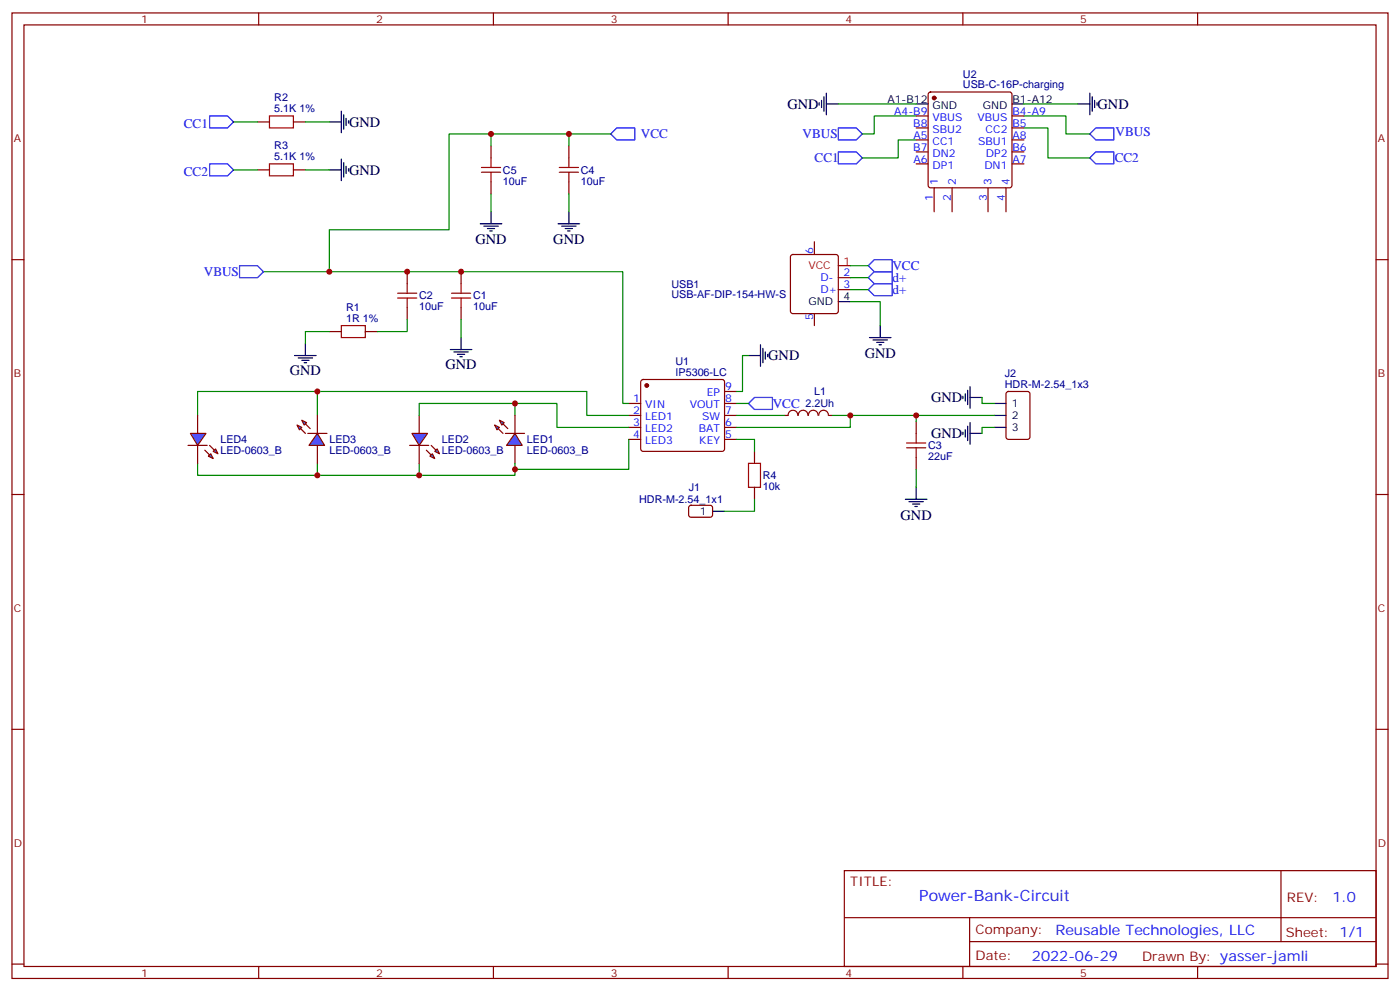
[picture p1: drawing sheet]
<svg xmlns="http://www.w3.org/2000/svg" width="412mm" height="292mm" viewBox="0 0 412 292" stroke-linecap="round" stroke-linejoin="round" font-family="sans-serif">
<g fill="none" stroke="#870000" stroke-width=".35">
<path d="M3.5 3.8h405.4v284.3h-405.4zM7.1 7.3h398.2v277.3h-398.2zM76.2 3.8v3.5M145.3 3.8v3.5M214.5 3.8v3.5M283.6 3.8v3.5M352.8 3.8v3.5M75.8 35.9h3.6M86.4 35.9h3.6M269.9 34.1h3.5M269.9 37.7h3.5M273.6 27.3l.5-.2h23.3l.5 .2 .2 .5v26.8l-.2 .5-.5 .2h-23.3l-.5-.2-.2-.5v-26.8z"/>
<path d="M298.1 34.1h3.5M298.1 37.7h3.5M75.8 50h3.6M86.4 50h3.6M144.6 43v3.5M144.6 53.6v3.5M167.6 43v3.5M167.6 53.6v3.5M269.9 41.2h3.5M269.9 44.7h3.5M269.9 48.3h3.5M275.2 55.3v7.1"/>
<path d="M280.5 55.3v7.1M291 55.3v7.1M296.3 55.3v7.1M298.1 41.2h3.5M298.1 44.7h3.5M298.1 48.3h3.5M3.5 76.5h3.6M233.1 75.2l.4-.2h12.7l.5 .2 .2 .5v16l-.2 .5-.5 .2h-12.7l-.5-.3-.2-.4v-16zM239.9 71.2v3.5M405.3 76.5h3.6M97 97.6h3.5M107.6 97.6h3.5"/>
<path d="M119.9 80v3.5M119.9 90.6v3.5M135.8 80v3.5M135.8 90.6v3.5M239.9 92.4v3.5M246.9 85.3h3.6M246.9 81.8h3.6M185.2 118.8h3.5M189 112l.4-.2h23.3l.5 .2 .2 .5v19.7l-.2 .5-.5 .2h-23.3l-.5-.2-.2-.5v-19.7zM213.4 118.8h3.6M213.4 115.3h3.6M296.6 115.5l.4-.2h5.7l.6 .4 .1 13-.5 .6-5.9 .1-.6-.5-.1-12.9z"/>
<path d="M185.2 122.3h3.5M185.2 125.9h3.5M185.2 129.4h3.5M213.4 122.3h3.6M213.4 125.9h3.6M213.4 129.4h3.6M222.2 132.9v3.6M231.1 122.3h1M232.2 122.3a1.41 1.41 0 0 1 1.4-1.5 1.41 1.41 0 0 1 1.4 1.5M235.2 122.3a1.41 1.41 0 0 1 1.4-1.5 1.41 1.41 0 0 1 1.4 1.5M238.1 122.3a1.41 1.41 0 0 1 1.5-1.5 1.41 1.41 0 0 1 1.4 1.5M241.2 122.3a1.41 1.41 0 0 1 1.4-1.5 1.41 1.41 0 0 1 1.4 1.5"/>
<path d="M244.1 122.3h1.1M269.9 124.1v3.5M269.9 134.7v3.5M3.5 145.6h3.6M203.1 149l.5-.2 5.9 .1 .4 .6-.1 2.4-.6 .4h-5.9l-.5-.7v-2.1zM222.2 143.5v3.5M405.3 145.6h3.6M3.5 214.8h3.6M405.3 214.8h3.6M248.7 256.4h156.6v28.2h-156.6zM377.3 256.4v20.9M248.7 270.2h156.5"/>
<path d="M285.6 277.3h119.6M285.6 270.2v14.2M3.5 283.9h3.6M76.2 284.6v3.5M145.3 284.6v3.5M214.5 284.6v3.5M283.6 284.6v3.5M352.8 284.6v3.5M405.3 283.9h3.6"/>
</g>
<g fill="#870000" stroke="#870000" stroke-width=".35">
<circle cx="190.5" cy="113.5" r=".53"/>
<circle cx="275.2" cy="28.9" r=".53"/>
</g>
<g fill="none" stroke="#008700" stroke-width=".35">
<path d="M68.8 35.9h7M90 35.9h7M167.6 39.4h12.3M246.9 30.6h23M269.9 34.1h-12.4v5.3h-3.5M301.6 34.1h12.4v5.3h7M301.6 37.7h7.1v8.8h12.3M301.6 30.6h15.9M68.8 50h7M90 50h7M144.6 43v-3.6h23v3.6M144.6 57.1v5.3"/>
<path d="M167.6 57.1v5.3M269.9 41.2h-5.3v5.3h-10.6M250.5 78.2h5.3M77.6 80h105.8v38.8h1.8M97 97.6h-7v3.6M119.9 94.1v3.5h-8.8M135.8 94.1v5.3M250.5 88.8h8.8v7.1M250.5 85.3h5.3M250.5 81.8h5.3M93.5 115.3h-35.3v7M217 118.8h3.5"/>
<path d="M220.5 104.7h-1.8v10.6h-1.7M289.3 117.1v1.7h3.5M58.2 136.5v3.5h35.3M93.5 122.3v-7h79.4v7h12.3M93.5 136.5v3.5h30v-3.5M151.7 122.3v-3.5h12.3v7.1h21.2M217 129.4h5.2v3.5M217 122.3h14.1M245.2 122.3h5.3v3.6h-33.5M250.5 122.3h19.4v1.8M269.9 122.3h22.9M269.9 138.2v5.3"/>
<path d="M292.8 125.9h-3.5v1.7M222.2 147v3.6h-8.8"/>
</g>
<g fill="none" stroke="#a10000" stroke-width=".35">
<path d="M79.4 34.1h7v3.6h-7zM79.4 48.3h7v3.5h-7zM141.8 50.7h5.7M141.8 49.3h5.7M144.6 46.5v2.8M144.6 50.7v2.9M164.7 50.7h5.7M164.7 49.3h5.7M167.6 46.5v2.8M167.6 50.7v2.9M100.5 95.9h7.1v3.5h-7.1zM117.1 87.8h5.7"/>
<path d="M117.1 86.4h5.7M119.9 83.5v2.9M119.9 87.8v2.8M133 87.8h5.6M133 86.4h5.6M135.8 83.5v2.9M135.8 87.8v2.8M220.5 136.5h3.5v7h-3.5zM267.1 131.9h5.6M267.1 130.5h5.6M269.9 127.6v2.9M269.9 131.9v2.8"/>
</g>
<g fill="none" stroke="#000" stroke-width=".35">
<path d="M97 35.9h3.5M100.5 32.7v6.4M101.2 33.8v4.2M102 34.9v2.1M102.7 35.6v.7M241.3 30.3v.7M242 29.6v2.1M242.7 28.5v4.2M243.4 30.6h3.5M243.4 27.4v6.4M269.9 30.6h3.5M298.1 30.6h3.5"/>
<path d="M317.5 30.6h3.5M321 27.4v6.4M321.7 28.5v4.2M322.4 29.6v2.1M323.1 30.3v.7M97 50h3.5M100.5 46.8v6.4M101.2 47.9v4.2M102 49v2.1M102.7 49.7v.7M141.5 65.9h6.3M142.5 66.6h4.3"/>
<path d="M143.6 67.3h2.1M144.3 68h.7M144.6 62.4v3.5M164.4 65.9h6.3M165.5 66.6h4.2M166.5 67.3h2.1M167.2 68h.7M167.6 62.4v3.5M135.8 99.4v3.5M246.9 88.8h3.6M256.1 99.4h6.4M259.3 95.9v3.5"/>
<path d="M86.8 104.7h6.3M87.8 105.4h4.3M88.9 106.1h2.1M89.6 106.8h.7M90 101.2v3.5M132.6 102.9h6.4M133.7 103.6h4.2M134.8 104.4h2.1M135.5 105.1h.7M220.5 104.7h3.5M224 101.5v6.4M224.7 102.6v4.2"/>
<path d="M225.4 103.6v2.2M226.1 104.4v.7M257.2 100.1h4.2M258.2 100.8h2.1M258.9 101.5h.7M283.6 116.7v.7M284.3 116v2.1M285 114.9v4.3M285.8 117.1h3.5M285.8 113.9v6.3M292.8 118.8h3.5M283.6 127.3v.7"/>
<path d="M284.3 126.6v2.1M285 125.5v4.3M285.8 124.5v6.3M285.8 127.6h3.5M292.8 125.9h3.5M292.8 122.3h3.5M209.9 150.6h3.5M266.7 147h6.3M267.8 147.7h4.2M268.8 148.4h2.1M269.5 149.2h.7M269.9 143.5v3.5"/>
</g>
<path d="M61.7 34.1h5.3l1.8 1.8-1.8 1.8h-5.3zM179.9 39.4l1.8-1.7h5.3v3.5h-5.3zM246.9 37.7h5.3l1.8 1.7-1.8 1.8h-5.3zM322.8 37.7h5.3v3.5h-5.3l-1.8-1.8zM61.7 48.3h5.3l1.8 1.7-1.8 1.8h-5.3zM246.9 44.7h5.3l1.8 1.8-1.8 1.8h-5.3zM322.8 44.7h5.3v3.6h-5.3l-1.8-1.8zM70.6 78.2h5.2l1.8 1.8-1.8 1.8h-5.2zM255.8 78.2l1.7-1.7h5.3v3.5h-5.3zM255.8 81.8l1.7-1.8h5.3v3.5h-5.3zM255.8 85.3l1.7-1.8h5.3v3.6h-5.3zM220.5 118.8l1.7-1.7h5.3v3.5h-5.3z" fill="none" stroke="#00f" stroke-width=".35"/>
<path d="M246.9 78.2h3.6" fill="none" stroke="#f00" stroke-width=".35"/>
<path d="M151.7 127.6l2.1 3.6h-4.6z" fill="#09f" stroke="#870000" stroke-width=".35"/>
<path d="M148.9 127.6h5.6z" fill="#f00" stroke="#870000" stroke-width=".35"/>
<g fill="#870000" stroke="#870000" stroke-width=".35">
<path d="M146.8 126.2l1.4 1.4z"/>
<path d="M148.2 124.8l1.4 1.4z"/>
</g>
<g fill="#09f" stroke="#870000" stroke-width=".35">
<path d="M145.7 125.2l1.4 .7-.7 .7z"/>
<path d="M147.1 123.8l1.4 .7-.7 .7z"/>
</g>
<path d="M151.7 122.3v5.3M151.7 131.2v5.3" fill="none" stroke="#870000" stroke-width=".35"/>
<path d="M121.4 127.6h4.5l-2.4 3.6z" fill="#09f" stroke="#870000" stroke-width=".35"/>
<path d="M120.6 131.2h5.7z" fill="#f00" stroke="#870000" stroke-width=".35"/>
<g fill="#870000" stroke="#870000" stroke-width=".35">
<path d="M127 131.2l1.4 1.4z"/>
<path d="M125.6 132.6l1.4 1.4z"/>
</g>
<g fill="#09f" stroke="#870000" stroke-width=".35">
<path d="M128.1 132.9l.7-.7 .7 1.4z"/>
<path d="M126.6 134.3l.8-.7 .7 1.4z"/>
</g>
<path d="M123.5 122.3v5.3M123.5 131.2v5.3" fill="none" stroke="#870000" stroke-width=".35"/>
<path d="M93.5 127.6l2.1 3.6h-4.6z" fill="#09f" stroke="#870000" stroke-width=".35"/>
<path d="M90.7 127.6h5.6z" fill="#f00" stroke="#870000" stroke-width=".35"/>
<g fill="#870000" stroke="#870000" stroke-width=".35">
<path d="M88.5 126.2l1.5 1.4z"/>
<path d="M90 124.8l1.4 1.4z"/>
</g>
<g fill="#09f" stroke="#870000" stroke-width=".35">
<path d="M87.5 125.2l1.4 .7-.7 .7z"/>
<path d="M88.9 123.8l1.4 .7-.7 .7z"/>
</g>
<path d="M93.5 122.3v5.3M93.5 131.2v5.3" fill="none" stroke="#870000" stroke-width=".35"/>
<path d="M56.1 127.6h4.6l-2.5 3.6z" fill="#09f" stroke="#870000" stroke-width=".35"/>
<path d="M55.4 131.2h5.6z" fill="#f00" stroke="#870000" stroke-width=".35"/>
<g fill="#870000" stroke="#870000" stroke-width=".35">
<path d="M61.7 131.2l1.4 1.4z"/>
<path d="M60.3 132.6l1.4 1.4z"/>
</g>
<g fill="#09f" stroke="#870000" stroke-width=".35">
<path d="M62.8 132.9l.7-.7 .7 1.4z"/>
<path d="M61.4 134.3l.7-.7 .7 1.4z"/>
</g>
<path d="M58.2 122.3v5.3M58.2 131.2v5.3" fill="none" stroke="#870000" stroke-width=".35"/>
<path d="M144.6 39.4h-12.3v28.3h-35.3v12.3M151.7 118.8h-28.2v3.5M151.7 136.5v3.5h-28.2M185.2 129.4v8.8h-33.5" fill="none" stroke="#008700" stroke-width=".35"/>
<g fill="#c00">
<circle cx="93.5" cy="140" r=".88"/>
<circle cx="93.5" cy="115.3" r=".88"/>
<circle cx="135.8" cy="80" r=".88"/>
<circle cx="119.9" cy="80" r=".88"/>
<circle cx="250.5" cy="122.3" r=".88"/>
<circle cx="167.6" cy="39.4" r=".88"/>
<circle cx="269.9" cy="122.3" r=".88"/>
<circle cx="97" cy="80" r=".88"/>
<circle cx="144.6" cy="39.4" r=".88"/>
<circle cx="123.5" cy="140" r=".88"/>
<circle cx="151.7" cy="138.2" r=".88"/>
<circle cx="151.7" cy="118.8" r=".88"/>
</g>
<text font-size="4.6" fill="#00f" x="270.8" y="265.4">Power-Bank-Circuit</text>
<g font-size="4.2">
<text x="232" y="32">GND</text>
<text x="323.3" y="32">GND</text>
<text x="102.8" y="37.3">GND</text>
<text x="102.8" y="51.5">GND</text>
<text x="140.1" y="72">GND</text>
<text x="163" y="72">GND</text>
<text x="226.3" y="106.1">GND</text>
<text x="254.7" y="105.5">GND</text>
<text x="85.4" y="110.3">GND</text>
<text x="131.2" y="108.6">GND</text>
<text x="274.3" y="118.5">GND</text>
<text x="274.3" y="129">GND</text>
<text x="265.3" y="153.1">GND</text>
</g>
<g font-size="4.2" fill="#00f">
<text x="392.5" y="265.7">1.0</text>
<text x="310.9" y="275.2">Reusable Technologies, LLC</text>
<text x="304" y="283">2022-06-29</text>
</g>
<g font-size="3.9" fill="#00f">
<text x="54.1" y="37.7">CC1</text>
<text x="188.8" y="40.7">VCC</text>
<text x="236.4" y="40.7">VBUS</text>
<text x="328.6" y="40.2">VBUS</text>
<text x="240" y="47.8">CC1</text>
<text x="328.4" y="47.7">CC2</text>
<text x="54.1" y="51.8">CC2</text>
<text x="60" y="81.3">VBUS</text>
<text x="262.9" y="79.5">VCC</text>
<text x="262.9" y="83">d+</text>
<text x="262.9" y="86.5">d+</text>
<text x="227.6" y="120.1">VCC</text>
</g>
<g font-size="3.9" fill="#800">
<text x="250.5" y="261">TITLE:</text>
<text x="379.1" y="265.7">REV:</text>
<text x="287.4" y="275.2">Company:</text>
<text x="378.7" y="275.8">Sheet: 1/1</text>
<text x="287.4" y="282.9">Date:</text>
<text x="336.4" y="282.9">Drawn By: yasser-jamli</text>
</g>
<g font-size="3.2" fill="#800">
<text x="41.6" y="6.8">1</text>
<text x="110.8" y="6.8">2</text>
<text x="179.9" y="6.8">3</text>
<text x="249.1" y="6.8">4</text>
<text x="318.2" y="6.8">5</text>
<text x="4.1" y="41.9">A</text>
<text x="405.9" y="41.9">A</text>
<text x="4.1" y="111.1">B</text>
<text x="405.9" y="111.1">B</text>
<text x="4.1" y="180.2">C</text>
<text x="405.9" y="180.2">C</text>
<text x="4.1" y="249.3">D</text>
<text x="405.9" y="249.3">D</text>
<text x="41.6" y="287.6">1</text>
<text x="110.8" y="287.6">2</text>
<text x="179.9" y="287.6">3</text>
<text x="249.1" y="287.6">4</text>
<text x="318.2" y="287.6">5</text>
</g>
<g font-size="3.2" fill="#000080">
<text x="283.6" y="22.9">U2</text>
<text x="80.8" y="29.9">R2</text>
<text x="283.6" y="26">USB-C-16P-charging</text>
<text x="80.8" y="33.1">5.1K 1%</text>
<text x="80.8" y="47.2">5.1K 1%</text>
<text x="80.8" y="44">R3</text>
<text x="148.2" y="51.2">C5</text>
<text x="171.1" y="51.2">C4</text>
<text x="148.2" y="54.4">10uF</text>
<text x="171.1" y="54.4">10uF</text>
<text x="123.5" y="88.2">C2</text>
<text x="139.3" y="88.2">C1</text>
<text x="197.8" y="87.9">USB-AF-DIP-154-HW-S</text>
<text x="197.8" y="84.7">USB1</text>
<text x="102" y="94.8">1R 1%</text>
<text x="102" y="91.6">R1</text>
<text x="123.5" y="91.4">10uF</text>
<text x="139.3" y="91.4">10uF</text>
<text x="199" y="107.5">U1</text>
<text x="199" y="110.7">IP5306-LC</text>
<text x="296" y="111.1">J2</text>
<text x="237.3" y="120">2.2Uh</text>
<text x="239.8" y="116.4">L1</text>
<text x="296" y="114.2">HDR-M-2.54_1x3</text>
<text x="64.9" y="130.6">LED4</text>
<text x="97" y="130.6">LED3</text>
<text x="130.2" y="130.6">LED2</text>
<text x="155.2" y="130.6">LED1</text>
<text x="64.9" y="133.8">LED-0603_B</text>
<text x="97" y="133.8">LED-0603_B</text>
<text x="130.2" y="133.8">LED-0603_B</text>
<text x="155.2" y="133.8">LED-0603_B</text>
<text x="273.4" y="135.5">22uF</text>
<text x="273.4" y="132.3">C3</text>
<text x="224.7" y="141.1">R4</text>
<text x="188.3" y="148.2">HDR-M-2.54_1x1</text>
<text x="202.9" y="144.7">J1</text>
<text x="224.7" y="144.4">10k</text>
</g>
<g font-size="3.2">
<text x="261.4" y="30.3">A1-B12</text>
<text x="274.7" y="32">GND</text>
<text x="289.5" y="32">GND</text>
<text x="298.3" y="30.3">B1-A12</text>
<text x="238.1" y="89.9">GND</text>
<text x="248.5" y="88.5">4</text>
<text x="298.1" y="119.9">1</text>
<text x="298.1" y="123.4">2</text>
<text x="298.1" y="126.9">3</text>
<text x="206.1" y="151.6">1</text>
</g>
<g font-size="3.2" fill="#00f">
<text x="263.4" y="33.8">A4-B9</text>
<text x="274.7" y="35.6">VBUS</text>
<text x="288" y="35.6">VBUS</text>
<text x="298.3" y="33.8">B4-A9</text>
<text x="269" y="37.3">B8</text>
<text x="269" y="40.9">A5</text>
<text x="274.7" y="39.1">SBU2</text>
<text x="290.3" y="39.1">CC2</text>
<text x="298.3" y="40.9">A8</text>
<text x="298.3" y="37.3">B5</text>
<text x="269" y="44.4">B7</text>
<text x="269" y="47.9">A6</text>
<text x="274.7" y="42.6">CC1</text>
<text x="274.7" y="46.1">DN2</text>
<text x="288.1" y="42.6">SBU1</text>
<text x="290.4" y="46.1">DP2</text>
<text x="298.3" y="47.9">A7</text>
<text x="298.3" y="44.4">B6</text>
<text x="274.7" y="49.7">DP1</text>
<text x="290" y="49.7">DN1</text>
<text x="274.8" y="59.1" transform="rotate(-90 274.8 59.1)">1</text>
<text x="276.2" y="54.6" transform="rotate(-90 276.2 54.6)">1</text>
<text x="280.1" y="59.1" transform="rotate(-90 280.1 59.1)">2</text>
<text x="281.5" y="54.6" transform="rotate(-90 281.5 54.6)">2</text>
<text x="290.7" y="59.1" transform="rotate(-90 290.7 59.1)">3</text>
<text x="292.1" y="54.6" transform="rotate(-90 292.1 54.6)">3</text>
<text x="296" y="59.1" transform="rotate(-90 296 59.1)">4</text>
<text x="297.4" y="54.6" transform="rotate(-90 297.4 54.6)">4</text>
<text x="239.5" y="74.7" transform="rotate(-90 239.5 74.7)">6</text>
<text x="241.7" y="82.8">D-</text>
<text x="248.5" y="81.4">2</text>
<text x="241.7" y="86.4">D+</text>
<text x="248.5" y="84.9">3</text>
<text x="239.5" y="94.4" transform="rotate(-90 239.5 94.4)">5</text>
<text x="186.5" y="118.5">1</text>
<text x="208.2" y="116.7">EP</text>
<text x="213.6" y="118.5">8</text>
<text x="213.6" y="114.9">9</text>
<text x="186.5" y="122">2</text>
<text x="186.5" y="125.5">3</text>
<text x="190" y="120.2">VIN</text>
<text x="190" y="123.8">LED1</text>
<text x="203.2" y="120.2">VOUT</text>
<text x="206.8" y="123.8">SW</text>
<text x="213.6" y="125.5">6</text>
<text x="213.6" y="122">7</text>
<text x="186.5" y="129">4</text>
<text x="190" y="127.3">LED2</text>
<text x="190" y="130.8">LED3</text>
<text x="205.8" y="127.3">BAT</text>
<text x="206" y="130.8">KEY</text>
<text x="213.6" y="129">5</text>
</g>
<g font-size="3.2" fill="#f00">
<text x="248.5" y="77.9">1</text>
<text x="238.1" y="79.3">VCC</text>
</g>
</svg>
